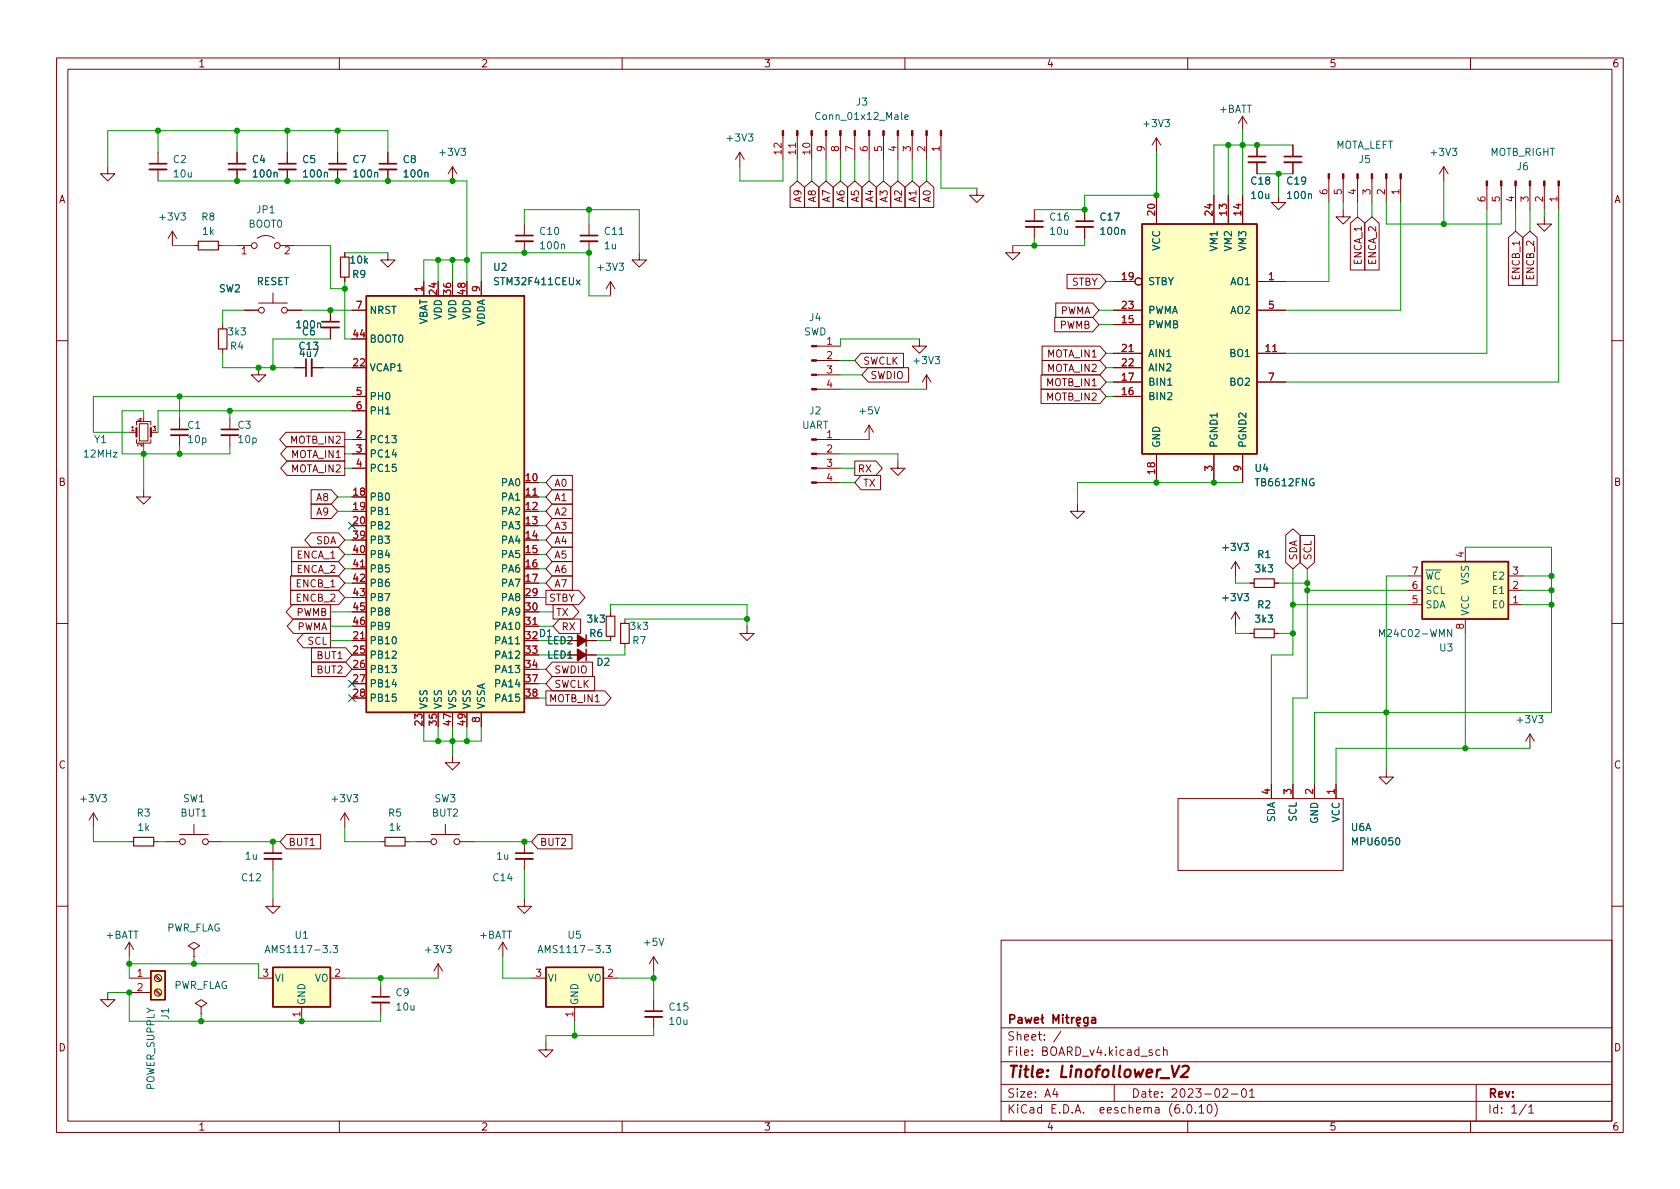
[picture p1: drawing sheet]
<svg xmlns="http://www.w3.org/2000/svg" width="297mm" height="210mm" viewBox="0 0 297 210" stroke-linecap="round" stroke-linejoin="round" font-family="sans-serif">
<g fill="none" stroke="#840000" stroke-width=".18">
<path d="M10 10.2h277v190.1h-277zM12 12.2h273v186.1h-273zM60 10.2v2M110 10.2v2M160 10.2v2M210 10.2v2M260 10.2v2M19 29.5v1.2h1.3l-1.3 1.3-1.2-1.3h1.2M27.9 26.9v2.1M27.9 30v2M41.9 26.9v2.1M41.9 30v2"/>
<path d="M50.8 26.9v2.1M50.8 30v2M59.7 26.9v2.1M59.7 30v2M68.6 26.9v2.1M68.6 30v2M80 29.5l-.8 1.2M80 29.5v2.5M80 29.5l.8 1.2M92.7 39.6v2.1M104.1 39.6v2.1M130.8 26.9l-.8 1.3"/>
<path d="M130.8 26.9v2.6M130.8 26.9l.8 1.3M138.4 24v4.2M139.7 33.1l1.3-1.1 1.2 1.1v3.6h-2.5zM141 24v4.2M142.2 33.1l1.3-1.1 1.3 1.1v3.6h-2.6zM143.5 24v4.2M144.8 33.1l1.2-1.1 1.3 1.1v3.6h-2.5zM146 24v4.2M147.3 33.1l1.3-1.1 1.3 1.1v3.6h-2.6zM148.6 24v4.2M149.9 33.1l1.2-1.1 1.3 1.1v3.6h-2.5z"/>
<path d="M151.1 24v4.2M152.4 33.1l1.3-1.1 1.2 1.1v3.6h-2.5zM153.7 24v4.2M154.9 33.1l1.3-1.1 1.3 1.1v3.6h-2.6zM156.2 24v4.2M157.5 33.1l1.2-1.1 1.3 1.1v3.6h-2.5zM158.7 24v4.2M160 33.1l1.3-1.1 1.3 1.1v3.6h-2.6zM161.3 24v4.2M162.6 33.1l1.2-1.1 1.3 1.1v3.6h-2.5zM163.8 24v4.2M166.4 24v4.2"/>
<path d="M172.7 33.3v1.2h1.3l-1.3 1.3-1.3-1.3h1.3M182.9 37.1v2M191.8 37.1v2M204.5 24.4l-.8 1.2M204.5 24.4v2.5M204.5 34.5v5.1M204.5 24.4l.7 1.2M214.6 34.5v5.1M217.2 34.5v5.1M219.7 20.6v2.5M219.7 34.5v5.1M219.7 20.6l-.8 1.2"/>
<path d="M219.7 20.6l.8 1.2M222.2 25.6v2.1M222.2 28.7v2M226.1 34.5v1.3h1.2l-1.2 1.3-1.3-1.3h1.3M228.6 25.6v2.1M228.6 28.7v2M234.9 31.6v4.2M237.5 37.1v1.2h1.3l-1.3 1.3-1.3-1.3h1.3M237.5 31.6v4.2M238.8 39.5l1.2-1.2 1.3 1.2v8.2h-2.5zM240 31.6v4.2M241.3 39.5l1.3-1.2 1.2 1.2v8.2h-2.5z"/>
<path d="M242.6 31.6v4.2M245.1 31.6v4.2M247.6 31.6v4.2M255.3 29.5l-.8 1.2M255.3 29.5v2.5M255.3 29.5l.7 1.2M262.9 32.9v4.2M265.4 32.9v4.2M268 32.9v4.2M270.5 32.9v4.2M273 38.3v1.3h1.3l-1.3 1.3-1.2-1.3h1.2M273 32.9v4.2"/>
<path d="M275.6 32.9v4.2M30.5 40.9l-.8 1.3M30.5 40.9v2.5M30.5 40.9l.7 1.3M34.3 43.4h.8M38.6 43.4h.8M39.4 57.4v.8M41.9 43.4h2.5M43.2 54.9h2.5M45.5 42.2a2.54 2.54 0 0 1 3 0M45.7 53.6h5.1M48.3 51.8v1.8"/>
<path d="M49.5 43.4h2.6M50.8 54.9h2.5M58.4 54.9v2M58.4 57.9v2M61 44.7v.8M61 49v.8M62.2 54.9h2.6M68.6 44.7v1.3h1.2l-1.2 1.2-1.3-1.2h1.3M74.9 49.8v2.5M85.1 49.8v2.5M92.7 42.7v2M104.1 42.7v2"/>
<path d="M107.9 49.8v2.5M107.9 49.8l-.7 1.2M107.9 49.8l.8 1.2M113 44.7v1.3h1.3l-1.3 1.2-1.2-1.2h1.2M162.6 59.9v1.3h1.2l-1.2 1.3-1.3-1.3h1.3M179.1 43.4v1.3h1.2l-1.2 1.3-1.3-1.3h1.3M182.9 40.1v2.1M186.5 56.1h6.7l1.1 1.3-1.1 1.3h-6.7zM186.7 53.6h6.5l1.1 1.3-1.1 1.2h-6.5zM188.7 48.5h5.8l1.1 1.3-1.1 1.2h-5.8zM191.8 40.1v2.1M196.8 49.8h3.9"/>
<path d="M196.8 57.4h5.1M196.8 54.9h5.1M222.2 49.8h5.1M222.2 54.9h5.1M266.7 42l1.3-1.1 1.2 1.1v8.5h-2.5zM269.2 42l1.3-1.1 1.3 1.1v8.5h-2.6zM10 60.2h2M22.9 76.4h1.2M24.1 77.7v.7h2.6v-.7M24.1 75.2v-.7h2.6v.7M24.6 74.9h1.6v3.1h-1.6zM26.7 76.4h1.2"/>
<path d="M31.7 73.9v2M31.7 77v2M39.4 61.7v.8M40.6 73.9v2M40.6 77v2M45.7 65v1.3h1.3l-1.3 1.3-1.3-1.3h1.3M50.6 76.4h10.4v2.6h-10.4l-1.2-1.3zM50.7 79h10.3v2.5h-10.3l-1.1-1.2zM52.1 65h2M55.1 65h2M62.2 70.1h2.6M62.2 77.7h2.6"/>
<path d="M62.2 72.6h2.6M144.4 77.7h4.2M144.4 68.8h4.2M144.4 66.3h4.2M144.4 63.7h4.2M144.4 61.2h4.2M152.2 62.5h7.5v2.5h-7.5l-1.1-1.3zM153.5 65h7.1v2.6h-7.1l-1.1-1.3zM153.7 75.2v2.5M153.7 75.2l-.8 1.2M153.7 75.2l.7 1.2M163.8 66.3v2.5"/>
<path d="M163.8 66.3l-.7 1.3M163.8 66.3l.8 1.3M184.1 68.8h10.4l1.1 1.3-1.1 1.3h-10.4zM184.1 66.3h10.4l1.1 1.3-1.1 1.2h-10.4zM184.2 63.7h10.3l1.1 1.3-1.1 1.3h-10.3zM184.2 61.2h10.3l1.1 1.3-1.1 1.2h-10.3zM196.8 62.5h5.1M196.8 70.1h5.1M196.8 67.6h5.1M196.8 65h5.1M222.2 62.5h5.1M222.2 67.6h5.1"/>
<path d="M285 60.2h2M25.4 86.6v1.3h1.3l-1.3 1.2-1.3-1.2h1.3M50.7 81.5h10.3v2.6h-10.3l-1.1-1.3zM51.6 99.3h8.2l1.2 1.3-1.2 1.2h-8.2zM51.6 96.8h8.2l1.2 1.2-1.2 1.3h-8.2zM55 86.6h3.6l1.1 1.3-1.1 1.2h-3.6zM55 89.1h3.6l1.1 1.3-1.1 1.3h-3.6zM55 94.2h4.8l1.2 1.3-1.2 1.3h-4.8l-1.1-1.3zM62.2 80.3h2.6M62.2 82.8h2.6M92.7 87.9h2.5M97.6 86.6h3.6v2.5h-3.6l-1.1-1.2z"/>
<path d="M97.6 89.1h3.6v2.6h-3.6l-1.1-1.3zM97.6 91.7h3.6v2.5h-3.6l-1.1-1.2zM97.6 84.1h3.6v2.5h-3.6l-1.1-1.3zM97.6 96.8h3.6v2.5h-3.6l-1.1-1.3zM97.6 99.3h3.6v2.5h-3.6l-1.1-1.2zM97.6 94.2h3.6v2.6h-3.6l-1.1-1.3zM144.4 80.3h4.2M144.4 82.8h4.2M144.4 85.3h4.2M151.1 81.5h3.8l1.1 1.3-1.1 1.3h-3.8zM152.2 84.1h3.5v2.5h-3.5l-1.1-1.3zM158.7 81.5v1.3h1.3l-1.3 1.3-1.2-1.3h1.2"/>
<path d="M190.5 89.1v1.3h1.3l-1.3 1.3-1.3-1.3h1.3M204.5 80.3v5M214.6 80.3v5M218.4 99.3l-.7 1.3M218.4 99.3v2.5M218.4 99.3l.8 1.3M219.7 80.3v5M227.3 94.6l1.3-1.1 1.3 1.1v4.9l-1.3 1.1-1.3-1.1zM229.9 94.7h2.5v4.8l-1.3 1.1-1.2-1.1zM259.1 96.8v2.5M10 110.2h2M51.4 101.8h8.4l1.2 1.3-1.2 1.3h-8.4z"/>
<path d="M51.4 104.4h8.4l1.2 1.3-1.2 1.2h-8.4zM51.7 106.9h6.7v2.6h-6.7l-1.1-1.3zM51.9 109.5h6.5v2.5h-6.5l-1.1-1.3zM53.6 112h4.8v2.5h-4.8l-1.1-1.2zM55.1 117.1h6l1.1 1.3-1.1 1.2h-6zM55.1 114.5h6l1.1 1.3-1.1 1.3h-6zM62.2 113.3h2.6M62.2 100.6h2.6M92.7 110.7h2.5M96.5 104.4h5.8l1.1 1.3-1.1 1.2h-5.8zM97.6 101.8h3.6v2.6h-3.6l-1.1-1.3zM97.6 117.1h7.2v2.5h-7.2l-1.1-1.2z"/>
<path d="M97.6 119.6h7.5v2.6h-7.5l-1.1-1.3zM97.8 106.9h3.4l1.1 1.3-1.1 1.3h-3.4zM98.9 109.5h3.8v2.5h-3.8l-1.1-1.3zM100.3 113.3h5.1M100.3 115.8h5.1M107.9 108.2v.8M107.9 112.5v.8M110.5 109.5v.7M110.5 113.8v.7M132.1 110.7v1.3h1.2l-1.2 1.3-1.3-1.3h1.3M218.4 108.2v2.5M218.4 108.2l-.7 1.3"/>
<path d="M218.4 108.2l.8 1.3M221 112h.7M221 103.1h.7M225.3 112h.8M225.3 103.1h.8M248.9 106.9h2.6M248.9 104.4h2.6M248.9 101.8h2.6M259.1 109.5v2.5M266.7 106.9h2.5M266.7 104.4h2.5M266.7 101.8h2.5"/>
<path d="M285 110.2h2M80 133.6v1.3h1.3l-1.3 1.2-1.3-1.2h1.3M85.1 126v2.5M96.5 122.2h10.4l1.1 1.2-1.1 1.3h-10.4zM224.8 138.7v2.5M228.6 138.7v2.5M232.4 138.7v2.5M236.2 138.7v2.5M245.1 136.1v1.3h1.3l-1.3 1.3-1.3-1.3h1.3M270.5 129.8l-.8 1.3M270.5 129.8v2.5M270.5 129.8l.8 1.3"/>
<path d="M16.5 143.8l-.8 1.2M16.5 143.8v2.5M16.5 143.8l.8 1.2M22.9 148.8h.7M27.2 148.8h.7M29.2 148.8h2.5M31.7 147.6h5.1M34.3 145.8v1.8M36.8 148.8h2.6M48.3 159v1.3h1.2l-1.2 1.2-1.3-1.2h1.3M48.3 148.8v2.1M48.3 151.9v2"/>
<path d="M50.6 147.6h6.1v2.5h-6.1l-1.1-1.3zM61 143.8l-.8 1.2M61 143.8v2.5M61 143.8l.7 1.2M67.3 148.8h.8M71.6 148.8h.8M73.7 148.8h2.5M76.2 147.6h5.1M78.7 145.8v1.8M81.3 148.8h2.5M92.7 159v1.3h1.3l-1.3 1.2-1.3-1.2h1.3M92.7 148.8v2.1"/>
<path d="M92.7 151.9v2M95.1 147.6h6v2.5h-6l-1.1-1.3zM208.3 141.2h29.2v12.7h-29.2zM10 160.2h2M19 175.5v1.3h1.3l-1.3 1.2-1.2-1.2h1.2M22.9 173h3.8M22.9 175.5h3.8M22.9 166.6l-.8 1.3M22.9 166.6v2.6M22.9 166.6l.7 1.3M27.4 175.2l.9 .8M27.4 172.6l.9 .9"/>
<path d="M27.6 175l.8 .8M27.6 172.5l.8 .8M34.3 167.9l1-.6-1-.7-1 .7 1 .6v1.3M34.3 169.2h.1M35.6 178l1-.6-1-.6-1.1 .6 1.1 .6v1.3M35.6 179.3h.1M45.7 173h2.6M53.3 178v2.6M58.4 173h2.6M67.3 174.2v2.1M67.3 177.3v2M77.5 170.4l-.8 1.3"/>
<path d="M77.5 170.4v2.6M77.5 170.4l.7 1.3M88.9 166.6l-.8 1.3M88.9 166.6v2.6M88.9 166.6l.8 1.3M94 173h2.5M101.6 178v2.6M106.7 173h2.5M115.6 169.2v2.5M115.6 176.8v2M115.6 179.8v2.1M115.6 169.2l-.8 1.2"/>
<path d="M115.6 169.2l.7 1.2M177 166.3h108v32h-108zM285 160.2h2M60 198.3v2M96.5 184.4v1.3h1.3l-1.3 1.2-1.3-1.2h1.3M110 198.3v2M160 198.3v2M177 194.8h108M177 191.8h108M177 187.8h108M177 181.8h108M186.5 192.5l-.4 1h1"/>
<path d="M186.9 193v1M187.6 182.4l-1.3 1.9M197 191.8v3M203.7 185.7l-.3-.1-.3 .2 .1 .3 .5 .1v.4h-.6M205.1 185.7l-.5-.1-.2 .3v.4l.1 .3h.6M205.7 185.8l.2-.2 .4 .1 .1 .9M205.7 185.1v1.5M210 198.3v2M210.1 195.4l.1-.1a.81 .81 0 0 1 .6 .7 .81 .81 0 0 1-.3 .8h-.1a.81 .81 0 0 1-.6-.6 .81 .81 0 0 1 .3-.8zM211.4 196.7v.1M212 195.8l.4-.5v1.5M212 196.8h.9"/>
<path d="M213.6 195.4l.2-.1a.81 .81 0 0 1 .6 .7 .81 .81 0 0 1-.3 .8h-.2a.81 .81 0 0 1-.5-.6 .81 .81 0 0 1 .2-.8zM214.8 195.1a1.72 1.72 0 0 1 0 2.3M216.2 192.7l.6-.2 .2 .2 .1 .3-1 1h1M217.7 193.5h1.2M219.7 192.6l.2-.1a.81 .81 0 0 1 .5 .7 .81 .81 0 0 1-.3 .8h-.1a.81 .81 0 0 1-.6-.6 .81 .81 0 0 1 .3-.8zM220.9 193l.5-.5v1.5M220.9 194h.9M260 198.3v2M261 191.8v6.5M269.9 195.3l-1.3 1.9M270.3 195.8l.4-.5v1.5M270.3 196.8h.9"/>
<circle cx="45" cy="43.4" r=".51"/>
<circle cx="46.2" cy="54.9" r=".51"/>
<circle cx="49" cy="43.4" r=".51"/>
<circle cx="50.3" cy="54.9" r=".51"/>
<circle cx="201.3" cy="49.8" r=".63"/>
<circle cx="32.3" cy="148.8" r=".51"/>
<circle cx="36.3" cy="148.8" r=".51"/>
<circle cx="76.7" cy="148.8" r=".51"/>
<circle cx="80.8" cy="148.8" r=".51"/>
<circle cx="27.9" cy="175.5" r=".63"/>
<circle cx="27.9" cy="173" r=".63"/>
</g>
<path d="M207.2 188.5l.4 2 .9-2M209.1 188.7l.3-.2h.5a.45 .45 0 0 1 .3 .5l-.2 .3-1.2 1.2h1.2" fill="none" stroke="#840000" stroke-width=".4"/>
<g fill="none" stroke="#840000" stroke-width=".3">
<path d="M26.4 29h3.1M40.4 29h3M49.3 29h3M58.2 29h3M67.1 29h3M181.4 39.1h3M190.2 39.1h3.1M220.7 27.7h3.1M227.1 27.7h3M56.9 56.9h3M91.2 41.7h3M102.6 41.7h3.1"/>
<path d="M30.2 75.9h3.1M39.1 75.9h3.1M54.1 63.5v3M46.7 150.9h3.1M91.2 150.9h3M65.8 176.3h3M114 178.8h3.1M181.3 179.9l.3 1 .2-.7 .3 .7 .3-1M184.3 179.4v1.3l.2 .2M184.5 179.9l-.4 .3M187.9 179.4v.2M187.9 179.9v1"/>
<path d="M188.4 179.9h.6M188.6 179.4v1.3l.4 .2M189.5 179.9v1M189.9 179.9l-.3 .1-.1 .2M192.3 179.9v1.2l-.2 .3h-.4M178.6 180.2l.7-.1 .1-.2-.1-.3-.2-.2h-.5v1.5M180.1 180h.5l.1 .9M180.7 180.3l-.5 .1a.29 .29 0 0 0-.2 .2 .29 .29 0 0 0 .2 .3h.5M182.9 180.4l.7-.1v-.3l-.5-.1-.2 .2 .1 .8h.6M186.2 180.9v-1.5l.5 1.1 .5-1.1v1.5M190.3 180.4l.8-.1-.1-.3-.4-.1-.3 .2 .1 .8h.6M190.7 180.9l-.2 .3 .3 .2"/>
<path d="M192.3 180l-.4-.1-.3 .3v.4l.2 .3h.5M193.1 180h.5l.1 .9M193.7 180.3l-.5 .1a.29 .29 0 0 0-.2 .2 .29 .29 0 0 0 .2 .3h.5"/>
</g>
<g fill="none" stroke="#840000" stroke-width=".33">
<path d="M26.4 30h3.1M40.4 30h3M49.3 30h3M58.2 30h3M67.1 30h3M220.7 28.7h3.1M227.1 28.7h3M56.9 57.9h3M91.2 42.7h3M102.6 42.7h3.1M181.4 40.1h3M190.2 40.1h3.1"/>
<path d="M30.2 77h3.1M39.1 77h3.1M55.1 63.5v3M46.7 151.9h3.1M91.2 151.9h3M65.8 177.3h3M114 179.8h3.1"/>
</g>
<path d="M35.1 42.7h3.5v1.5h-3.5zM38.6 58.2h1.5v3.5h-1.5zM60.2 45.5h1.5v3.5h-1.5zM107.2 109h1.5v3.5h-1.5zM109.7 110.2h1.6v3.6h-1.6zM221.7 111.2h3.6v1.6h-3.6zM221.7 102.4h3.6v1.5h-3.6zM23.6 148.1h3.6v1.5h-3.6zM68.1 148.1h3.5v1.5h-3.5z" fill="none" stroke="#840000" stroke-width=".2"/>
<g fill="#ffffc2" stroke="#ffffc2" stroke-width=".18">
<path d="M201.9 39.6h20.3v40.7h-20.3z"/>
<path d="M48.3 171.1h10.1v6.9h-10.1z"/>
<path d="M251.5 99.3h15.2v10.2h-15.2z"/>
<path d="M26.7 171.7h2.5v5.1h-2.5z"/>
<path d="M96.5 171.1h10.2v6.9h-10.2z"/>
<path d="M64.8 52.3h27.9v73.7h-27.9z"/>
</g>
<path d="M201.9 39.6h20.3v40.7h-20.3zM64.8 52.3h27.9v73.7h-27.9zM251.5 99.3h15.2v10.2h-15.2zM103.6 112.3v2M103.6 114.8v2M26.7 171.7h2.5v5.1h-2.5zM48.3 171.1h10.1v6.9h-10.1zM96.5 171.1h10.2v6.9h-10.2z" fill="none" stroke="#840000" stroke-width=".25"/>
<path d="M160 20.7l.6-.1-.1-.2-.3-.1-.2 .2 .1 .6h.4M206.5 68.1h.7M243.9 112.6v-1.3l.4 .9 .5-.9v1.3M256.7 111.3v1.3l-.7-1.3v1.3M46.9 168.5l.4-1.3 .4 1.3M47 168.1h.6M58.9 167.2h.8l-.4 .5 .3 .1v.5l-.2 .2-.5-.2M95.1 168.5l.5-1.3 .4 1.3M95.2 168.1h.7M107.2 167.2h.7l-.4 .5 .4 .1v.5l-.2 .2-.5-.2" fill="none" stroke="#006464" stroke-width=".18"/>
<g fill="#840000" stroke="#840000" stroke-width=".18">
<path d="M138.3 23.1h.3v.9h-.3z"/>
<path d="M140.8 23.1h.3v.9h-.3z"/>
<path d="M143.4 23.1h.2v.9h-.2z"/>
<path d="M145.9 23.1h.3v.9h-.3z"/>
<path d="M148.5 23.1h.2v.9h-.2z"/>
<path d="M151 23.1h.3v.9h-.3z"/>
<path d="M153.5 23.1h.3v.9h-.3z"/>
<path d="M156.1 23.1h.2v.9h-.2z"/>
<path d="M158.6 23.1h.3v.9h-.3z"/>
<path d="M161.2 23.1h.2v.9h-.2z"/>
<path d="M163.7 23.1h.3v.9h-.3z"/>
<path d="M166.2 23.1h.3v.9h-.3z"/>
<path d="M234.8 30.7h.3v.9h-.3z"/>
<path d="M237.4 30.7h.2v.9h-.2z"/>
<path d="M239.9 30.7h.3v.9h-.3z"/>
<path d="M242.4 30.7h.3v.9h-.3z"/>
<path d="M245 30.7h.2v.9h-.2z"/>
<path d="M247.5 30.7h.3v.9h-.3z"/>
<path d="M262.8 32h.2v.9h-.2z"/>
<path d="M265.3 32h.3v.9h-.3z"/>
<path d="M267.8 32h.3v.9h-.3z"/>
<path d="M270.4 32h.2v.9h-.2z"/>
<path d="M272.9 32h.3v.9h-.3z"/>
<path d="M275.5 32h.2v.9h-.2z"/>
<path d="M143.5 68.7h.9v.3h-.9z"/>
<path d="M143.5 66.2h.9v.2h-.9z"/>
<path d="M143.5 63.6h.9v.3h-.9z"/>
<path d="M143.5 61.1h.9v.2h-.9z"/>
<path d="M143.5 85.2h.9v.3h-.9z"/>
<path d="M143.5 82.7h.9v.2h-.9z"/>
<path d="M143.5 80.1h.9v.3h-.9z"/>
<path d="M143.5 77.6h.9v.2h-.9z"/>
</g>
<path d="M24.1 75.7v1.5M26.7 75.7v1.5" fill="none" stroke="#840000" stroke-width=".38"/>
<g fill="#840000" stroke="#840000" stroke-width=".25">
<path d="M102.1 112.3l1.5 1-1.5 1z"/>
<path d="M102.1 114.8l1.5 1-1.5 1z"/>
</g>
<g fill="none" stroke="#009600" stroke-width=".18">
<path d="M27.9 32h54.6v17.8M27.9 23.1v3.8M41.9 23.1v3.8M50.8 23.1v3.8M59.7 23.1v3.8M68.6 26.9v-3.8h-49.6v6.4M92.7 39.6v-2.5h20.3v7.6M104.1 37.1v2.5M138.4 28.2v3.8h-7.6v-2.5M141 28.2v3.8M143.5 28.2v3.8M146 28.2v3.8"/>
<path d="M148.6 28.2v3.8M151.1 28.2v3.8M153.7 28.2v3.8M156.2 28.2v3.8M158.7 28.2v3.8M161.3 28.2v3.8M163.8 28.2v3.8M166.4 28.2v5.1h6.3M204.5 26.9v7.6h-12.7v2.6h-8.9M217.2 25.6v8.9M219.7 23.1v11.4M222.2 30.7h6.4"/>
<path d="M226.1 30.7v3.8M228.6 25.6h-14v8.9M234.9 35.8v14h-7.6M237.5 35.8v1.3M240 35.8v2.5M242.6 35.8v2.5M245.1 35.8v3.8h20.3v-2.5M247.6 35.8v19.1h-20.3M255.3 32v7.6M262.9 37.1v25.4h-35.6M268 37.1v3.8M270.5 37.1v3.8"/>
<path d="M273 37.1v1.2M275.6 37.1v30.5h-48.3M30.5 43.4h3.8M39.4 43.4h2.5M43.2 54.9h-3.8v2.5M52.1 43.4h6.3v7.6h2.6M53.3 54.9h8.9M58.4 59.9h-10.1v5.1M61 49.8v10.1h1.2M61 44.7h7.6M77.5 46v3.8M80 46v3.8"/>
<path d="M82.5 46h-7.6v3.8M85.1 49.8v-5.1h19v7.6h3.8M162.6 59.9h-14v1.3M182.9 42.2v1.2M191.8 42.2v1.2h-12.7M194.3 57.4h2.5M194.3 54.9h2.5M195.6 49.8h1.2M25.4 73.9v-1.3h-3.8v7.7h19v-1.3M25.4 79v7.6M31.7 70.1v3.8M31.7 79v1.3"/>
<path d="M39.4 62.5v2.5h12.7M40.6 72.6v1.3M57.1 65h5.1M61 77.7h1.2M62.2 70.1h-45.7v6.3h6.4M62.2 72.6h-34.3v3.8M148.6 68.8h15.2M148.6 77.7h5.1M148.6 66.3h3.8M148.6 63.7h2.5M195.6 70.1h1.2M195.6 65h1.2"/>
<path d="M195.6 62.5h1.2M195.6 67.6h1.2M59.7 90.4h2.5M59.7 87.9h2.5M61 95.5h1.2M61 98h1.2M61 82.8h1.2M61 80.3h1.2M95.2 90.4h1.3M95.2 87.9h1.3M95.2 95.5h1.3M95.2 98h1.3"/>
<path d="M95.2 85.3h1.3M95.2 93h1.3M148.6 80.3h10.1v1.2M148.6 82.8h2.5M148.6 85.3h2.5M219.7 85.3h-29.2v3.8M259.1 96.8h15.2v29.2h-41.9v12.7M58.4 108.2h3.8M58.4 113.3h3.8M58.4 110.7h3.8M61 103.1h1.2M61 100.6h1.2"/>
<path d="M61 105.7h1.2M95.2 103.1h1.3M95.2 100.6h1.3M95.2 105.7h1.3M95.2 108.2h2.6M95.2 113.3h5.1M95.2 110.7h2.6M95.2 115.8h5.1M95.2 118.4h1.3M105.4 113.3h2.5M107.9 108.2v-1.3h24.2v3.8M110.5 114.5v1.3h-5.1"/>
<path d="M110.5 109.5h21.6M218.4 101.8v1.3h2.6M218.4 110.7v1.3h2.6M226.1 103.1h5M226.1 112h2.5M228.6 106.9h20.3M228.6 100.6v15.2h-3.8v22.9M231.1 104.4h17.8M231.1 100.6v22.8h-2.5v15.3M248.9 101.8h-3.8v34.3M259.1 112v20.3M269.2 106.9h5.1"/>
<path d="M269.2 104.4h5.1M269.2 101.8h5.1M74.9 128.5v2.6h10.2v-2.6M77.5 128.5v2.6M80 128.5v5.1M82.5 128.5v2.6M95.2 123.4h1.3M95.2 120.9h1.3M270.5 132.3h-34.3v6.4M16.5 146.3v2.5h6.4M27.9 148.8h1.3M39.4 148.8h10.1"/>
<path d="M48.3 153.9v5.1M61 146.3v2.5h6.3M72.4 148.8h1.3M83.8 148.8h10.2M92.7 153.9v5.1M19 175.5h3.9v5.1h44.4v-1.3M22.9 170.4h22.8v2.6M22.9 169.2v3.8M34.3 169.2v1.2M35.6 179.3v1.3M61 173h16.5M67.3 173v1.2"/>
<path d="M88.9 169.2v3.8h5.1M109.2 173h6.4M115.6 171.7v5.1M101.6 180.6v2.5M115.6 181.9v1.2h-19.1v1.3"/>
</g>
<path d="M61.6 92.3l1.2 1.3M62.8 92.3l-1.2 1.3M61.6 120.3l1.2 1.2M61.6 122.8l1.2 1.2M62.8 120.3l-1.2 1.2M62.8 122.8l-1.2 1.2" fill="none" stroke="#000084" stroke-width=".18"/>
<g fill="#009600" stroke="#009600" stroke-width=".18">
<circle cx="204.5" cy="34.5" r=".46"/>
<circle cx="217.2" cy="25.6" r=".46"/>
<circle cx="226.1" cy="30.7" r=".46"/>
<circle cx="219.7" cy="25.6" r=".46"/>
<circle cx="222.2" cy="25.6" r=".46"/>
<circle cx="255.3" cy="39.6" r=".46"/>
<circle cx="231.1" cy="103.1" r=".46"/>
<circle cx="231.1" cy="104.4" r=".46"/>
<circle cx="228.6" cy="106.9" r=".46"/>
<circle cx="245.1" cy="126" r=".46"/>
<circle cx="214.6" cy="85.3" r=".46"/>
<circle cx="204.5" cy="85.3" r=".46"/>
<circle cx="132.1" cy="109.5" r=".46"/>
<circle cx="191.8" cy="37.1" r=".46"/>
<circle cx="182.9" cy="43.4" r=".46"/>
<circle cx="274.3" cy="106.9" r=".46"/>
<circle cx="274.3" cy="104.4" r=".46"/>
<circle cx="259.1" cy="132.3" r=".46"/>
<circle cx="274.3" cy="101.8" r=".46"/>
<circle cx="228.6" cy="112" r=".46"/>
<circle cx="50.8" cy="23.1" r=".46"/>
<circle cx="59.7" cy="32" r=".46"/>
<circle cx="50.8" cy="32" r=".46"/>
<circle cx="27.9" cy="23.1" r=".46"/>
<circle cx="41.9" cy="32" r=".46"/>
<circle cx="41.9" cy="23.1" r=".46"/>
<circle cx="59.7" cy="23.1" r=".46"/>
<circle cx="82.5" cy="46" r=".46"/>
<circle cx="92.7" cy="44.7" r=".46"/>
<circle cx="104.1" cy="44.7" r=".46"/>
<circle cx="104.1" cy="37.1" r=".46"/>
<circle cx="68.6" cy="32" r=".46"/>
<circle cx="80" cy="32" r=".46"/>
<circle cx="58.4" cy="54.9" r=".46"/>
<circle cx="61" cy="51" r=".46"/>
<circle cx="80" cy="46" r=".46"/>
<circle cx="77.5" cy="46" r=".46"/>
<circle cx="25.4" cy="80.3" r=".46"/>
<circle cx="31.7" cy="80.3" r=".46"/>
<circle cx="40.6" cy="72.6" r=".46"/>
<circle cx="31.7" cy="70.1" r=".46"/>
<circle cx="45.7" cy="65" r=".46"/>
<circle cx="48.3" cy="65" r=".46"/>
<circle cx="82.5" cy="131.1" r=".46"/>
<circle cx="80" cy="131.1" r=".46"/>
<circle cx="77.5" cy="131.1" r=".46"/>
<circle cx="35.6" cy="180.6" r=".46"/>
<circle cx="53.3" cy="180.6" r=".46"/>
<circle cx="22.9" cy="175.5" r=".46"/>
<circle cx="34.3" cy="170.4" r=".46"/>
<circle cx="22.9" cy="170.4" r=".46"/>
<circle cx="67.3" cy="173" r=".46"/>
<circle cx="48.3" cy="148.8" r=".46"/>
<circle cx="115.6" cy="173" r=".46"/>
<circle cx="101.6" cy="183.1" r=".46"/>
<circle cx="92.7" cy="148.8" r=".46"/>
</g>
<text font-size="2.8" fill="#840000" x="178" y="190.6">Title: Linofollower_V2</text>
<g font-size="2.1" fill="#840000">
<text x="178" y="184">Sheet: /</text>
<text x="178" y="186.7">File: BOARD_v4.kicad_sch</text>
<text x="178" y="196.9">KiCad E.D.A. eeschema (6.0.10)</text>
<text x="178" y="194.1">Size: A4</text>
<text x="200" y="194.1">Date: 2023-02-01</text>
<text x="263" y="194.1">Rev:</text>
<text x="263" y="196.9">Id: 1/1</text>
</g>
<g font-size="1.8" fill="#840000">
<text x="35" y="11.9">1</text>
<text x="85" y="11.9">2</text>
<text x="135" y="11.9">3</text>
<text x="185" y="11.9">4</text>
<text x="235" y="11.9">5</text>
<text x="285" y="11.9">6</text>
<text x="10.3" y="35.9">A</text>
<text x="141.7" y="35.7" transform="rotate(-90 141.7 35.7)">A9</text>
<text x="144.2" y="35.7" transform="rotate(-90 144.2 35.7)">A8</text>
<text x="146.8" y="35.7" transform="rotate(-90 146.8 35.7)">A7</text>
<text x="149.3" y="35.7" transform="rotate(-90 149.3 35.7)">A6</text>
<text x="151.9" y="35.7" transform="rotate(-90 151.9 35.7)">A5</text>
<text x="154.4" y="35.7" transform="rotate(-90 154.4 35.7)">A4</text>
<text x="156.9" y="35.7" transform="rotate(-90 156.9 35.7)">A3</text>
<text x="159.5" y="35.7" transform="rotate(-90 159.5 35.7)">A2</text>
<text x="162" y="35.7" transform="rotate(-90 162 35.7)">A1</text>
<text x="164.6" y="35.7" transform="rotate(-90 164.6 35.7)">A0</text>
<text x="285.3" y="35.9">A</text>
<text x="240.8" y="46.8" transform="rotate(-90 240.8 46.8)">ENCA_1</text>
<text x="243.3" y="46.8" transform="rotate(-90 243.3 46.8)">ENCA_2</text>
<text x="189.4" y="50.5">STBY</text>
<text x="268.7" y="49.3" transform="rotate(-90 268.7 49.3)">ENCB_1</text>
<text x="271.2" y="49.3" transform="rotate(-90 271.2 49.3)">ENCB_2</text>
<text x="187.3" y="55.6">PWMA</text>
<text x="187.3" y="58.1">PWMB</text>
<text x="152.6" y="64.5">SWCLK</text>
<text x="185.2" y="65.7">MOTA_IN2</text>
<text x="185.2" y="63.2">MOTA_IN1</text>
<text x="153.8" y="67">SWDIO</text>
<text x="185.2" y="70.8">MOTB_IN2</text>
<text x="185.2" y="68.3">MOTB_IN1</text>
<text x="51.5" y="78.4">MOTB_IN2</text>
<text x="51.5" y="83.5">MOTA_IN2</text>
<text x="51.5" y="81">MOTA_IN1</text>
<text x="151.6" y="83.5">RX</text>
<text x="10.3" y="85.9">B</text>
<text x="56" y="88.6">A8</text>
<text x="97.9" y="88.6">A1</text>
<text x="97.9" y="86.1">A0</text>
<text x="152.6" y="86.1">TX</text>
<text x="285.3" y="85.9">B</text>
<text x="56" y="91.1">A9</text>
<text x="97.9" y="91.1">A2</text>
<text x="97.9" y="93.7">A3</text>
<text x="52.6" y="101.3">ENCA_2</text>
<text x="52.6" y="98.8">ENCA_1</text>
<text x="55.8" y="96.2">SDA</text>
<text x="97.9" y="98.8">A5</text>
<text x="97.9" y="101.3">A6</text>
<text x="97.9" y="96.2">A4</text>
<text x="229.3" y="99.1" transform="rotate(-90 229.3 99.1)">SDA</text>
<text x="231.9" y="99.1" transform="rotate(-90 231.9 99.1)">SCL</text>
<text x="52.6" y="103.8">ENCB_1</text>
<text x="52.6" y="106.4">ENCB_2</text>
<text x="97" y="106.4">STBY</text>
<text x="97.9" y="103.8">A7</text>
<text x="52.3" y="108.9">PWMB</text>
<text x="52.3" y="111.5">PWMA</text>
<text x="98.3" y="108.9">TX</text>
<text x="99.2" y="111.5">RX</text>
<text x="54.4" y="114">SCL</text>
<text x="56.2" y="119.1">BUT2</text>
<text x="56.2" y="116.5">BUT1</text>
<text x="97.9" y="119.1">SWDIO</text>
<text x="97" y="124.2">MOTB_IN1</text>
<text x="97.9" y="121.6">SWCLK</text>
<text x="10.3" y="135.9">C</text>
<text x="285.3" y="135.9">C</text>
<text x="51" y="149.6">BUT1</text>
<text x="95.4" y="149.6">BUT2</text>
<text x="10.3" y="185.9">D</text>
<text x="285.3" y="185.9">D</text>
<text x="35" y="199.9">1</text>
<text x="85" y="199.9">2</text>
<text x="135" y="199.9">3</text>
<text x="185" y="199.9">4</text>
<text x="235" y="199.9">5</text>
<text x="285" y="199.9">6</text>
</g>
<g font-size="1.8" fill="#006464">
<text x="144.7" y="21.2">Conn_01x12_Male</text>
<text x="151.4" y="18.7">J3</text>
<text x="202.4" y="22.5">+3V3</text>
<text x="215.6" y="19.9">+BATT</text>
<text x="30.7" y="28.8">C2</text>
<text x="44.6" y="28.8">C4</text>
<text x="53.5" y="28.8">C5</text>
<text x="62.4" y="28.8">C7</text>
<text x="71.3" y="28.8">C8</text>
<text x="77.9" y="27.6">+3V3</text>
<text x="128.7" y="25">+3V3</text>
<text x="236" y="26.3">MOTA_LEFT</text>
<text x="240.3" y="28.8">J5</text>
<text x="253.2" y="27.6">+3V3</text>
<text x="263.4" y="27.6">MOTB_RIGHT</text>
<text x="30.8" y="31.4">10u</text>
<text x="44.9" y="31.4">100n</text>
<text x="53.8" y="31.4">100n</text>
<text x="62.7" y="31.4">100n</text>
<text x="71.6" y="31.4">100n</text>
<text x="221.3" y="32.6">C18</text>
<text x="221.3" y="35.2">10u</text>
<text x="227.6" y="32.6">C19</text>
<text x="227.8" y="35.2">100n</text>
<text x="268.3" y="30.1">J6</text>
<text x="28.4" y="39">+3V3</text>
<text x="35.7" y="39">R8</text>
<text x="35.8" y="41.5">1k</text>
<text x="43.9" y="40.3">BOOT0</text>
<text x="45.4" y="37.7">JP1</text>
<text x="95.6" y="41.5">C10</text>
<text x="107" y="41.5">C11</text>
<text x="185.7" y="39">C16</text>
<text x="185.8" y="41.5">10u</text>
<text x="194.6" y="39">C17</text>
<text x="194.8" y="41.5">100n</text>
<text x="62" y="46.6">10k</text>
<text x="87.3" y="47.9">U2</text>
<text x="95.7" y="44.1">100n</text>
<text x="105.9" y="47.9">+3V3</text>
<text x="106.9" y="44.1">1u</text>
<text x="205.1" y="44.4" transform="rotate(-90 205.1 44.4)">VCC</text>
<text x="215.3" y="44.3" transform="rotate(-90 215.3 44.3)">VM1</text>
<text x="217.8" y="44.3" transform="rotate(-90 217.8 44.3)">VM2</text>
<text x="220.3" y="44.3" transform="rotate(-90 220.3 44.3)">VM3</text>
<text x="38.7" y="51.7">SW2</text>
<text x="45.3" y="50.4">RESET</text>
<text x="62.4" y="49.1">R9</text>
<text x="87.7" y="50.4">STM32F411CEUx</text>
<text x="202.9" y="50.4">STBY</text>
<text x="217.6" y="50.4">AO1</text>
<text x="40.4" y="59.3">3k3</text>
<text x="52.6" y="58">100n</text>
<text x="53.5" y="59.3">C6</text>
<text x="65.3" y="55.5">NRST</text>
<text x="75.6" y="57.6" transform="rotate(-90 75.6 57.6)">VBAT</text>
<text x="78.1" y="56.6" transform="rotate(-90 78.1 56.6)">VDD</text>
<text x="80.6" y="56.6" transform="rotate(-90 80.6 56.6)">VDD</text>
<text x="83.2" y="56.6" transform="rotate(-90 83.2 56.6)">VDD</text>
<text x="85.7" y="57.8" transform="rotate(-90 85.7 57.8)">VDDA</text>
<text x="142.1" y="59.3">SWD</text>
<text x="143.2" y="56.8">J4</text>
<text x="202.9" y="58">PWMB</text>
<text x="202.9" y="55.5">PWMA</text>
<text x="217.6" y="55.5">AO2</text>
<text x="40.8" y="61.8">R4</text>
<text x="53" y="61.8">C13</text>
<text x="53.1" y="63.1">4u7</text>
<text x="65.3" y="65.7">VCAP1</text>
<text x="65.3" y="60.6">BOOT0</text>
<text x="161.7" y="64.4">+3V3</text>
<text x="202.9" y="63.1">AIN1</text>
<text x="202.9" y="65.7">AIN2</text>
<text x="217.6" y="63.1">BO1</text>
<text x="65.3" y="70.7">PH0</text>
<text x="202.9" y="70.7">BIN2</text>
<text x="202.9" y="68.2">BIN1</text>
<text x="217.6" y="68.2">BO2</text>
<text x="33.2" y="75.8">C1</text>
<text x="42.1" y="75.8">C3</text>
<text x="65.3" y="73.3">PH1</text>
<text x="141.7" y="75.8">UART</text>
<text x="143.2" y="73.3">J2</text>
<text x="152.1" y="73.3">+5V</text>
<text x="15" y="80.9">12MHz</text>
<text x="16.7" y="78.4">Y1</text>
<text x="33.4" y="78.4">10p</text>
<text x="42.2" y="78.4">10p</text>
<text x="65.3" y="78.4">PC13</text>
<text x="65.3" y="80.9">PC14</text>
<text x="65.3" y="83.4">PC15</text>
<text x="205.1" y="79.2" transform="rotate(-90 205.1 79.2)">GND</text>
<text x="215.3" y="79.2" transform="rotate(-90 215.3 79.2)">PGND1</text>
<text x="220.3" y="79.2" transform="rotate(-90 220.3 79.2)">PGND2</text>
<text x="221.9" y="83.4">U4</text>
<text x="65.3" y="88.5">PB0</text>
<text x="88.8" y="86">PA0</text>
<text x="88.8" y="88.5">PA1</text>
<text x="222.2" y="86">TB6612FNG</text>
<text x="65.3" y="91.1">PB1</text>
<text x="65.3" y="93.6">PB2</text>
<text x="88.8" y="91.1">PA2</text>
<text x="88.8" y="93.6">PA3</text>
<text x="65.3" y="96.1">PB3</text>
<text x="65.3" y="98.7">PB4</text>
<text x="65.3" y="101.2">PB5</text>
<text x="88.8" y="96.1">PA4</text>
<text x="88.8" y="98.7">PA5</text>
<text x="88.8" y="101.2">PA6</text>
<text x="216.4" y="97.4">+3V3</text>
<text x="222" y="101.2">3k3</text>
<text x="222.4" y="98.7">R1</text>
<text x="65.3" y="103.8">PB6</text>
<text x="65.3" y="106.3">PB7</text>
<text x="88.8" y="103.8">PA7</text>
<text x="88.8" y="106.3">PA8</text>
<text x="216.4" y="106.3">+3V3</text>
<text x="222.4" y="107.6">R2</text>
<text x="252" y="107.6">SDA</text>
<text x="252" y="105">SCL</text>
<text x="252" y="102.5">~{WC}</text>
<text x="259.7" y="103.4" transform="rotate(-90 259.7 103.4)">VSS</text>
<text x="264" y="107.6">E0</text>
<text x="264" y="105">E1</text>
<text x="264" y="102.5">E2</text>
<text x="65.3" y="113.9">PB10</text>
<text x="65.3" y="108.8">PB8</text>
<text x="65.3" y="111.4">PB9</text>
<text x="87.8" y="111.4">PA10</text>
<text x="87.8" y="113.9">PA11</text>
<text x="88.8" y="108.8">PA9</text>
<text x="93" y="113">32 D1</text>
<text x="96.8" y="113.9">LED2</text>
<text x="103.9" y="110.1">3k3</text>
<text x="104.3" y="112.6">R6</text>
<text x="111.6" y="111.4">3k3</text>
<text x="111.9" y="113.9">R7</text>
<text x="222" y="110.1">3k3</text>
<text x="244.5" y="112.6">M24C02-WMN</text>
<text x="259.7" y="109" transform="rotate(-90 259.7 109)">VCC</text>
<text x="65.3" y="116.5">PB12</text>
<text x="65.3" y="119">PB13</text>
<text x="87.8" y="116.5">PA12</text>
<text x="87.8" y="119">PA13</text>
<text x="96.8" y="116.5">LED1</text>
<text x="105.5" y="117.7">D2</text>
<text x="254.6" y="115.2">U3</text>
<text x="65.3" y="121.5">PB14</text>
<text x="65.3" y="124.1">PB15</text>
<text x="75.6" y="125.5" transform="rotate(-90 75.6 125.5)">VSS</text>
<text x="78.1" y="125.5" transform="rotate(-90 78.1 125.5)">VSS</text>
<text x="80.6" y="125.5" transform="rotate(-90 80.6 125.5)">VSS</text>
<text x="83.2" y="125.5" transform="rotate(-90 83.2 125.5)">VSS</text>
<text x="85.7" y="125.5" transform="rotate(-90 85.7 125.5)">VSSA</text>
<text x="87.8" y="121.5">PA14</text>
<text x="87.8" y="124.1">PA15</text>
<text x="268.4" y="127.9">+3V3</text>
<text x="14.4" y="141.9">+3V3</text>
<text x="32.4" y="141.9">SW1</text>
<text x="58.9" y="141.9">+3V3</text>
<text x="76.8" y="141.9">SW3</text>
<text x="24.3" y="144.4">R3</text>
<text x="24.4" y="146.9">1k</text>
<text x="32" y="144.4">BUT1</text>
<text x="68.7" y="144.4">R5</text>
<text x="68.9" y="146.9">1k</text>
<text x="76.4" y="144.4">BUT2</text>
<text x="225.4" y="145.5" transform="rotate(-90 225.4 145.5)">SDA</text>
<text x="229.2" y="145.3" transform="rotate(-90 229.2 145.3)">SCL</text>
<text x="233" y="145.7" transform="rotate(-90 233 145.7)">GND</text>
<text x="236.9" y="145.5" transform="rotate(-90 236.9 145.5)">VCC</text>
<text x="238.9" y="146.9">U6A</text>
<text x="239.4" y="149.5">MPU6050</text>
<text x="42.8" y="155.8">C12</text>
<text x="43.4" y="152">1u</text>
<text x="87.3" y="155.8">C14</text>
<text x="87.9" y="152">1u</text>
<text x="18.7" y="166">+BATT</text>
<text x="29.3" y="164.7">PWR_FLAG</text>
<text x="52.2" y="166">U1</text>
<text x="84.8" y="166">+BATT</text>
<text x="100.5" y="166">U5</text>
<text x="114" y="167.3">+5V</text>
<text x="47.9" y="168.5">AMS1117-3.3</text>
<text x="48.5" y="173.6">VI</text>
<text x="55.6" y="173.6">VO</text>
<text x="75.4" y="168.5">+3V3</text>
<text x="96.1" y="168.5">AMS1117-3.3</text>
<text x="96.8" y="173.6">VI</text>
<text x="103.9" y="173.6">VO</text>
<text x="30.6" y="174.9">PWR_FLAG</text>
<text x="54" y="177.8" transform="rotate(-90 54 177.8)">GND</text>
<text x="70" y="176.1">C9</text>
<text x="70.2" y="178.7">10u</text>
<text x="102.2" y="177.8" transform="rotate(-90 102.2 177.8)">GND</text>
<text x="118.4" y="178.7">C15</text>
<text x="29.8" y="180.2" transform="rotate(-90 29.8 180.2)">J1</text>
<text x="118.4" y="181.2">10u</text>
<text x="27.3" y="192.8" transform="rotate(-90 27.3 192.8)">POWER_SUPPLY</text>
</g>
<g font-size="1.8" fill="#a90000">
<text x="138.2" y="27.3" transform="rotate(-90 138.2 27.3)">12</text>
<text x="140.7" y="27.3" transform="rotate(-90 140.7 27.3)">11</text>
<text x="143.3" y="27.3" transform="rotate(-90 143.3 27.3)">10</text>
<text x="145.8" y="26.8" transform="rotate(-90 145.8 26.8)">9</text>
<text x="148.3" y="26.8" transform="rotate(-90 148.3 26.8)">8</text>
<text x="150.9" y="26.8" transform="rotate(-90 150.9 26.8)">7</text>
<text x="153.4" y="26.8" transform="rotate(-90 153.4 26.8)">6</text>
<text x="156" y="26.8" transform="rotate(-90 156 26.8)">5</text>
<text x="158.5" y="26.8" transform="rotate(-90 158.5 26.8)">4</text>
<text x="161" y="26.8" transform="rotate(-90 161 26.8)">3</text>
<text x="163.6" y="26.8" transform="rotate(-90 163.6 26.8)">2</text>
<text x="166.1" y="26.8" transform="rotate(-90 166.1 26.8)">1</text>
<text x="234.7" y="34.4" transform="rotate(-90 234.7 34.4)">6</text>
<text x="237.2" y="34.4" transform="rotate(-90 237.2 34.4)">5</text>
<text x="239.8" y="34.4" transform="rotate(-90 239.8 34.4)">4</text>
<text x="242.3" y="34.4" transform="rotate(-90 242.3 34.4)">3</text>
<text x="244.9" y="34.4" transform="rotate(-90 244.9 34.4)">2</text>
<text x="247.4" y="34.4" transform="rotate(-90 247.4 34.4)">1</text>
<text x="262.6" y="35.7" transform="rotate(-90 262.6 35.7)">6</text>
<text x="265.2" y="35.7" transform="rotate(-90 265.2 35.7)">5</text>
<text x="267.7" y="35.7" transform="rotate(-90 267.7 35.7)">4</text>
<text x="270.3" y="35.7" transform="rotate(-90 270.3 35.7)">3</text>
<text x="272.8" y="35.7" transform="rotate(-90 272.8 35.7)">2</text>
<text x="275.3" y="35.7" transform="rotate(-90 275.3 35.7)">1</text>
<text x="204.2" y="38.1" transform="rotate(-90 204.2 38.1)">20</text>
<text x="214.4" y="38.1" transform="rotate(-90 214.4 38.1)">24</text>
<text x="216.9" y="38.1" transform="rotate(-90 216.9 38.1)">13</text>
<text x="219.5" y="38.1" transform="rotate(-90 219.5 38.1)">14</text>
<text x="42.7" y="45">1</text>
<text x="50.3" y="45">2</text>
<text x="74.7" y="51.5" transform="rotate(-90 74.7 51.5)">1</text>
<text x="77.2" y="52" transform="rotate(-90 77.2 52)">24</text>
<text x="79.8" y="52" transform="rotate(-90 79.8 52)">36</text>
<text x="82.3" y="52" transform="rotate(-90 82.3 52)">48</text>
<text x="84.8" y="51.5" transform="rotate(-90 84.8 51.5)">9</text>
<text x="198.4" y="49.5">19</text>
<text x="224.3" y="49.5">1</text>
<text x="62.5" y="59.7">44</text>
<text x="63" y="54.6">7</text>
<text x="198.4" y="57.1">15</text>
<text x="198.4" y="54.6">23</text>
<text x="224.3" y="54.6">5</text>
<text x="62.5" y="64.8">22</text>
<text x="146.2" y="61">1</text>
<text x="146.2" y="63.5">2</text>
<text x="198.4" y="62.2">21</text>
<text x="198.4" y="64.8">22</text>
<text x="223.8" y="62.2">11</text>
<text x="63" y="69.8">5</text>
<text x="146.2" y="66">3</text>
<text x="146.2" y="68.6">4</text>
<text x="198.4" y="69.8">16</text>
<text x="198.4" y="67.3">17</text>
<text x="224.3" y="67.3">7</text>
<text x="63" y="77.5">2</text>
<text x="63" y="72.4">6</text>
<text x="146.2" y="77.5">1</text>
<text x="63" y="80">3</text>
<text x="63" y="82.5">4</text>
<text x="146.2" y="80">2</text>
<text x="146.2" y="82.5">3</text>
<text x="204.2" y="83.8" transform="rotate(-90 204.2 83.8)">18</text>
<text x="214.4" y="83.3" transform="rotate(-90 214.4 83.3)">3</text>
<text x="219.5" y="83.3" transform="rotate(-90 219.5 83.3)">9</text>
<text x="62.5" y="87.6">18</text>
<text x="93" y="85.1">10</text>
<text x="93" y="87.6">11</text>
<text x="146.2" y="85.1">4</text>
<text x="62.5" y="90.2">19</text>
<text x="62.5" y="92.7">20</text>
<text x="62.5" y="95.2">39</text>
<text x="93" y="90.2">12</text>
<text x="93" y="92.7">13</text>
<text x="93" y="95.2">14</text>
<text x="62.5" y="97.8">40</text>
<text x="62.5" y="100.3">41</text>
<text x="93" y="97.8">15</text>
<text x="93" y="100.3">16</text>
<text x="249.7" y="101.6">7</text>
<text x="258.8" y="98.5" transform="rotate(-90 258.8 98.5)">4</text>
<text x="267.5" y="101.6">3</text>
<text x="62.5" y="102.9">42</text>
<text x="62.5" y="105.4">43</text>
<text x="62.5" y="107.9">45</text>
<text x="93" y="102.9">17</text>
<text x="93" y="105.4">29</text>
<text x="93" y="107.9">30</text>
<text x="249.7" y="106.7">5</text>
<text x="249.7" y="104.1">6</text>
<text x="267.5" y="106.7">1</text>
<text x="267.5" y="104.1">2</text>
<text x="62.5" y="113">21</text>
<text x="62.5" y="110.5">46</text>
<text x="93" y="110.5">31</text>
<text x="258.8" y="111.2" transform="rotate(-90 258.8 111.2)">8</text>
<text x="62.5" y="115.6">25</text>
<text x="62.5" y="118.1">26</text>
<text x="93" y="115.6">33</text>
<text x="93" y="118.1">34</text>
<text x="62.5" y="120.6">27</text>
<text x="62.5" y="123.2">28</text>
<text x="93" y="120.6">37</text>
<text x="93" y="123.2">38</text>
<text x="74.7" y="128.2" transform="rotate(-90 74.7 128.2)">23</text>
<text x="77.2" y="128.2" transform="rotate(-90 77.2 128.2)">35</text>
<text x="79.8" y="128.2" transform="rotate(-90 79.8 128.2)">47</text>
<text x="82.3" y="128.2" transform="rotate(-90 82.3 128.2)">49</text>
<text x="84.8" y="127.7" transform="rotate(-90 84.8 127.7)">8</text>
<text x="224.5" y="140.4" transform="rotate(-90 224.5 140.4)">4</text>
<text x="228.3" y="140.4" transform="rotate(-90 228.3 140.4)">3</text>
<text x="232.2" y="140.4" transform="rotate(-90 232.2 140.4)">2</text>
<text x="236" y="140.4" transform="rotate(-90 236 140.4)">1</text>
<text x="24.3" y="172.7">1</text>
<text x="46.5" y="172.7">3</text>
<text x="59.2" y="172.7">2</text>
<text x="94.8" y="172.7">3</text>
<text x="107.5" y="172.7">2</text>
<text x="24.3" y="175.3">2</text>
<text x="53.1" y="179.8" transform="rotate(-90 53.1 179.8)">1</text>
<text x="101.3" y="179.8" transform="rotate(-90 101.3 179.8)">1</text>
</g>
<g font-size="1.1" fill="#a90000">
<text x="23.2" y="76.2">1</text>
<text x="25.1" y="74.5" transform="rotate(-90 25.1 74.5)">4</text>
<text x="27" y="76.2">3</text>
<text x="25.1" y="79" transform="rotate(-90 25.1 79)">2</text>
</g>
</svg>
